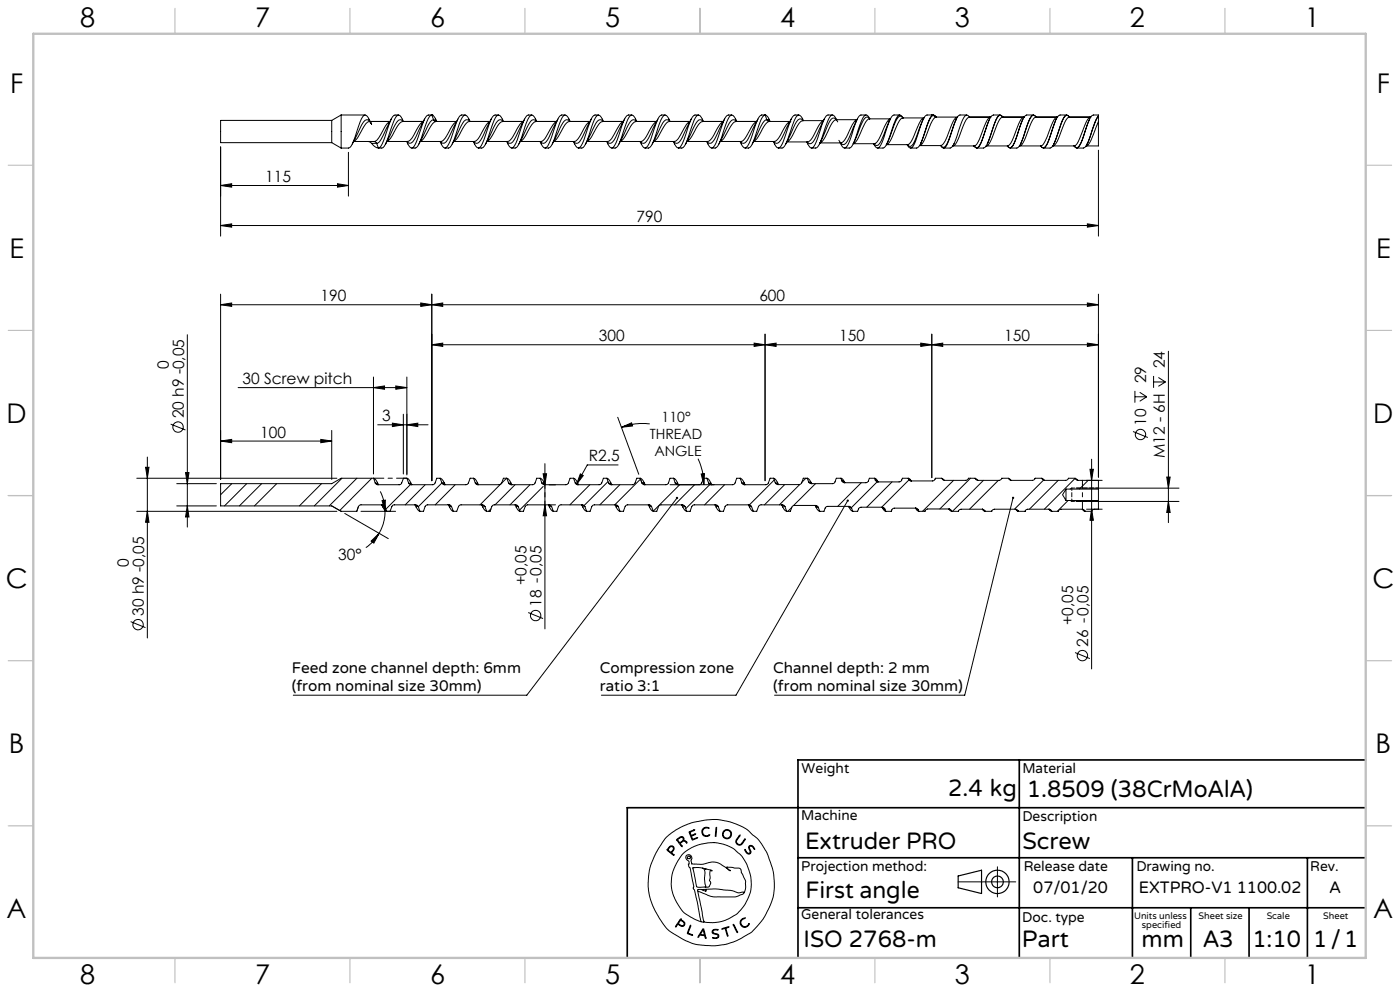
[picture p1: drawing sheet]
<svg xmlns="http://www.w3.org/2000/svg" width="420mm" height="297mm" viewBox="0 0 420 297" stroke-linecap="round" stroke-linejoin="round" font-family="sans-serif">
<g fill="none" stroke="#000" stroke-width=".3">
<path d="M99.5 36.1v6.7M99.5 36.1h-33.3v6.7h33.3M102.3 34.5v9.9M102.3 34.5h7.2M102.3 34.5l-2.8 1.6M110.8 36.4h6.2zM111.1 36.4a3.3 3.3 0 0 0-1.5-1.9 2.51 2.51 0 0 0-1.5 2 31 31 0 0 1-3.1 7.7l-2.7 .2M111.1 36.6l.3 .5M111.2 36.7l-1.1-.8a3.8 3.8 0 0 0-2.1 2.6l-2.3 4.6M111.3 36.9l.2 .3-.3-.7a1.7 1.7 0 0 0-1.9 1.2l-1.1 1.9a5.1 5.1 0 0 1-2.1 2.8h6.1M116.9 36.5a8.1 8.1 0 0 0-2.8 4.1 2.61 2.61 0 0 1-1.9 1.8M117.4 35.7l-2 3.9a5.6 5.6 0 0 1-2.4 3.4"/>
<path d="M119.6 34.5h-1.1a2.48 2.48 0 0 0-1.5 2 31 31 0 0 1-3.1 7.7l-.4 .2M120.9 36.4a1.01 1.01 0 0 0-1.4-.3l-1 1.4-2.8 5.6M121 36.4l-.3-.7a1.21 1.21 0 0 0-1.5-1.1 16.4 16.4 0 0 0-2.7 6.5l-.4 1.1a3 3 0 0 1-1.6 2.2h-1M127 36.4h-6.2a7.5 7.5 0 0 0-3.1 4.2 3.3 3.3 0 0 1-1.6 1.8h6.1a2.71 2.71 0 0 0 1.9-1.8l1-2a3.7 3.7 0 0 1 1.9-2.1M127.4 35.7l-2 3.9a6.5 6.5 0 0 1-2.1 3.3h-.5l-.7-.5M129.5 34.5h.1M129.5 34.5h-1a2.48 2.48 0 0 0-1.5 2 32.7 32.7 0 0 1-3.1 7.7l-.4 .2-.6-.4-.9-1.6M129.5 34.5a2.67 2.67 0 0 0-1.4 2 29.2 29.2 0 0 1-3.2 7.7l-1.4 .2M129.5 34.5a3.1 3.1 0 0 1 1.6 1.9M129.5 34.5l.6 1.4M130.1 35.9a3.8 3.8 0 0 0-2.1 2.6l-2.3 4.6M130.1 35.9l.1 .3 .6 .2"/>
<path d="M130.1 35.9l.9 .5M130.8 36.4a3.4 3.4 0 0 0-2 2.2l-.6 1a5.6 5.6 0 0 1-2.2 2.8h6.2a2.77 2.77 0 0 0 1.9-1.8l1-2a3.7 3.7 0 0 1 1.8-2.1M130.8 36.4h6.2M137.4 35.7l-2 3.9a7.2 7.2 0 0 1-2.1 3.3h-.5l-.7-.5M139.6 34.5h-1.1a3 3 0 0 0-1.6 2.2 24.3 24.3 0 0 1-3.1 7.6 1.21 1.21 0 0 1-1.4-1.2l-.4-.7M140.8 36.4h6.2M140.8 36.4a4.7 4.7 0 0 0-2.5 3l-1.2 2.2-1 .8M140.9 36.4a1.02 1.02 0 0 0-1.7-.1l-3.5 6.8M141 36.4a3.2 3.2 0 0 0-1.4-1.9 3.4 3.4 0 0 0-1.7 2.4l-1.7 5a3.5 3.5 0 0 1-1.7 2.5h-1M146.9 36.5a11.1 11.1 0 0 0-3 4.4 2.43 2.43 0 0 1-1.7 1.5h-6.1M147.4 35.7l-.8 1.5a22.2 22.2 0 0 1-3.2 5.7 1.02 1.02 0 0 1-1.3-.5M149.5 34.5a1.79 1.79 0 0 0-2.3 1.4 40.5 40.5 0 0 1-3.3 8.3l-.4 .2a3 3 0 0 1-1.5-2"/>
<path d="M150.8 36.4a4.5 4.5 0 0 0-2.5 3l-1.2 2.2-1 .8M150.8 36.4h6.2M151 36.4a1.04 1.04 0 0 0-1.8-.1l-.8 1.3-2.7 5.5M151.1 36.4a3.1 3.1 0 0 0-1.6-1.9 3.2 3.2 0 0 0-1.6 2.4l-1.3 3.8a5.8 5.8 0 0 1-2.1 3.7h-1M156.9 36.5a6.7 6.7 0 0 0-2.6 3.7l-.4 .7a2.48 2.48 0 0 1-1.7 1.5h-6.1M157.4 35.7l-2.7 5.5a1.97 1.97 0 0 1-2.1 1.7l-.5-.5M159.6 34.5h-1.1a3.5 3.5 0 0 0-1.7 2.4l-1.2 3.8a5.8 5.8 0 0 1-2.1 3.7 3.1 3.1 0 0 1-1.5-2M160.8 36.4h6.2M160.8 36.4a4.7 4.7 0 0 0-2.5 3l-1.2 2.2-1 .8h6.1a4.4 4.4 0 0 0 2.5-3l1.3-2.1 .9-.8M160.9 36.4a1.02 1.02 0 0 0-1.7-.1l-3.5 6.8M161 36.4a3.2 3.2 0 0 0-1.4-1.9 3.4 3.4 0 0 0-1.7 2.4l-1.7 5a3.5 3.5 0 0 1-1.6 2.5h-1.1M167.4 35.7l-2.7 5.5a2.02 2.02 0 0 1-2.1 1.7l-.5-.5"/>
<path d="M169.5 34.5a1.79 1.79 0 0 0-2.2 1.4 40.5 40.5 0 0 1-3.4 8.3l-.4 .2a3 3 0 0 1-1.5-2M170.8 36.4a4.5 4.5 0 0 0-2.5 3l-1.2 2.2-1 .8M170.9 36.4h6.1M171 36.4a1.04 1.04 0 0 0-1.8-.1l-.8 1.3-2.7 5.5M171.1 36.4a3.1 3.1 0 0 0-1.6-1.9 3.2 3.2 0 0 0-1.6 2.4l-1.3 3.8a5.8 5.8 0 0 1-2.1 3.7h-1M176.6 37.2l-1.9 4a1.97 1.97 0 0 1-2.1 1.7l-.5-.5M176.9 36.5a6.7 6.7 0 0 0-2.6 3.7l-.4 .7a2.47 2.47 0 0 1-1.7 1.5h-6.1M177.4 35.7l-.8 1.5M179.5 34.5a1.74 1.74 0 0 0-2.2 1.4l-1.7 4.8a5.8 5.8 0 0 1-2.1 3.7 3.1 3.1 0 0 1-1.5-2M180.8 36.4h6.2M180.8 36.4a4.7 4.7 0 0 0-2.5 3l-1.2 2.2-1 .8h6.1a4.4 4.4 0 0 0 2.5-3l1.2-2.1 1-.8M180.9 36.4a1.02 1.02 0 0 0-1.7-.1l-3.5 6.8"/>
<path d="M181 36.4a3.1 3.1 0 0 0-1.5-1.9 3.5 3.5 0 0 0-1.6 2.4l-1.7 5a3.5 3.5 0 0 1-1.6 2.5h-1.1M187.4 35.7l-2.7 5.5a2.02 2.02 0 0 1-2.1 1.7l-.5-.5M189.5 34.5a1.79 1.79 0 0 0-2.2 1.4l-2.1 6a3.5 3.5 0 0 1-1.7 2.5 3 3 0 0 1-1.5-2M190.7 35.7l.4 .7M190.7 35.7l-.7-1.1-.5-.1a3.2 3.2 0 0 0-1.6 2.4l-1.3 3.8a5.8 5.8 0 0 1-2.1 3.7h-1M190.8 36.4a4.5 4.5 0 0 0-2.5 3l-1.2 2.2-1 .8h6.1a4.5 4.5 0 0 0 2.5-3l1.3-2.1 .9-.8M190.9 36.4h6.1M191 36.4a1.04 1.04 0 0 0-1.8-.1l-.8 1.3-2.7 5.5M197.3 35.7l-2.6 5.5a2.02 2.02 0 0 1-2.1 1.7l-.5-.5M199.5 34.5a1.74 1.74 0 0 0-2.2 1.4l-1.7 4.8a5.8 5.8 0 0 1-2.1 3.7 3.3 3.3 0 0 1-1.5-2M200.8 36.4a4.8 4.8 0 0 0-2.5 3l-1.2 2.2-1.1 .8h6.2a4.4 4.4 0 0 0 2.5-3l1.3-2.1 .9-.8M200.8 36.4h6.2"/>
<path d="M200.9 36.4a1.02 1.02 0 0 0-1.7-.1l-3.5 6.8M201 36.4a3.1 3.1 0 0 0-1.5-1.9 3.5 3.5 0 0 0-1.6 2.4l-1.7 5a3.5 3.5 0 0 1-1.6 2.5h-1.1M207.4 35.7l-2.7 5.5a2.03 2.03 0 0 1-2.1 1.7l-.5-.5M209.5 34.5h-1a3.5 3.5 0 0 0-1.7 2.4l-1.6 5a3.5 3.5 0 0 1-1.7 2.5 3 3 0 0 1-1.5-2M210.7 35.7l.4 .7M210.7 35.7l-.7-1.1-.5-.1a3.2 3.2 0 0 0-1.6 2.4l-1.3 3.8a5.8 5.8 0 0 1-2.1 3.7h-1M210.8 36.4a4.5 4.5 0 0 0-2.4 3l-1.3 2.2-1 .8M210.9 36.4h6.1M210.9 36.4a.99 .99 0 0 0-1.7-.1l-.8 1.3-2.7 5.5M216.9 36.5a6.7 6.7 0 0 0-2.6 3.7l-.4 .7a2.48 2.48 0 0 1-1.7 1.5h-6.1M217.3 35.7l-2.6 5.5a2.02 2.02 0 0 1-2.1 1.7l-.5-.5M219.5 34.5a1.79 1.79 0 0 0-2.3 1.4l-1.6 4.8a5.8 5.8 0 0 1-2.1 3.7l-.4-.2-.8-1.1"/>
<path d="M220.8 36.4a4.8 4.8 0 0 0-2.5 3l-1.2 2.2-1.1 .8h6.2a4.6 4.6 0 0 0 2.5-3l1.3-2.1 .9-.8M220.8 36.4h6.2M220.9 36.4a1.02 1.02 0 0 0-1.7-.1l-3.5 6.8M221.1 36.4a3.1 3.1 0 0 0-1.6-1.9 3.5 3.5 0 0 0-1.6 2.4l-1.7 5a3.5 3.5 0 0 1-1.6 2.5h-1.1M227.4 35.7l-2.8 5.5a1.97 1.97 0 0 1-2 1.7l-.5-.5M229.5 34.5a3.4 3.4 0 0 0-1.6 2.4l-1.7 5a3.2 3.2 0 0 1-1.7 2.5h-1M229.6 34.5l.7 .4 .8 1.5M229.6 34.5h-1.1a3.5 3.5 0 0 0-1.7 2.4l-1.6 5a3.5 3.5 0 0 1-1.7 2.5 3 3 0 0 1-1.5-2M229.6 34.5l.4 1.4M230 35.9l.8 .5M230 35.9l1 .5M230 35.9a5.4 5.4 0 0 0-2.5 3.5l-1.1 2.3"/>
<path d="M230.8 36.4a4.7 4.7 0 0 0-2.4 3l-1.3 2.2-1 .8M230.8 36.4h6.2M236.6 37.2a23.7 23.7 0 0 1-3.2 5.7 .95 .95 0 0 1-1.3-.5M236.9 36.5a6.7 6.7 0 0 0-2.6 3.7l-.4 .7a2.43 2.43 0 0 1-1.7 1.5h-6.1M237 36.5h.1M237.3 35.7l-.7 1.5M239.6 34.5h-1.1a3.2 3.2 0 0 0-1.6 2.4l-1.3 3.8a5.8 5.8 0 0 1-2.1 3.7 3 3 0 0 1-1.5-2M240.9 36.1l-.4-.4-.5-.1a4.6 4.6 0 0 0-2.1 2.8l-2.1 4.7M241 36.2a2.03 2.03 0 0 0-1.6-1.7 19.3 19.3 0 0 0-2.9 6.7l-.8 2.1-.6 .8-.5 .2M246.7 37l-1.3 2.6a8.2 8.2 0 0 1-1.9 3.4l-.5 .1-.8-.6M247 36.2a9.2 9.2 0 0 0-2.9 4.4 2.99 2.99 0 0 1-1.8 1.9h-6.3M247.1 36.2h-6.2a1.96 1.96 0 0 0-1.6 1.5l-1 1.9a5.2 5.2 0 0 1-2.2 2.9"/>
<path d="M247.3 35.7l-.7 1.2M249.7 34.5h-1.5a10.1 10.1 0 0 0-2.2 4.9 10.9 10.9 0 0 1-2.3 4.9 1.84 1.84 0 0 1-1.7-1.8M250.9 35.9l.4 .6M250.9 35.9h6.2M250.9 35.9a2.07 2.07 0 0 0-1.6 1.5l-1.3 2.8a4.6 4.6 0 0 1-2 2.6M250.9 35.9l-.6-.5a1.99 1.99 0 0 0-1.8 1.7l-2.6 6M250.9 35.7l-.1-.2a1.09 1.09 0 0 0-1.5-.9 28.5 28.5 0 0 0-3.1 7.7l-.8 1.7-.7 .3M250.9 35.7l.1 .2M256.7 36.7l-1.6 3.6a6.3 6.3 0 0 1-1.8 3l-.5 .1-.6-.6M257.1 35.9a5.5 5.5 0 0 0-2.3 3.4l-.4 .9a4.1 4.1 0 0 1-2.2 2.6M257.2 35.7l-.5 1M259.8 34.5h-1.6a7.6 7.6 0 0 0-2.2 4.4 13.8 13.8 0 0 1-2.2 5.3l-.3 .1a2.02 2.02 0 0 1-1.4-1.5"/>
<path d="M260.8 35.6h6.3M260.8 35.6a2.95 2.95 0 0 0-1.8 2.4l-1.4 3a3.1 3.1 0 0 1-1.6 2M260.8 35.6h.1M260.9 35.6l-.8-.5a2.42 2.42 0 0 0-1.5 1.8l-2.6 6.2M260.9 35.6l-.2-.4a.87 .87 0 0 0-.7-.7 .87 .87 0 0 0-1 .6l-1.7 4.3a10.8 10.8 0 0 1-2.2 4.9l-1.7 .1M267.1 35.7l-2.3 5.5a3.4 3.4 0 0 1-1.8 2.4l-.8-.5M267.1 35.7l-.6 .3-.8 1.2-1.7 3.8a2.91 2.91 0 0 1-1.8 2.1M269.9 34.5h-1.9a10 10 0 0 0-2.3 4.9 10.9 10.9 0 0 1-2.2 4.9 1.43 1.43 0 0 1-1.4-1.2M270.9 35.3h6.3M270.9 35.4l-.6-.5a1.72 1.72 0 0 0-1.6 1.4l-2.6 6.8M270.9 35.4a3.6 3.6 0 0 0-2 2.7l-1.4 3.2a2.8 2.8 0 0 1-1.6 2M270.9 35.3v.1"/>
<path d="M270.9 35.3l-.2-.2a.87 .87 0 0 0-.9-.6 .87 .87 0 0 0-.8 .7l-1.4 3.7a15.9 15.9 0 0 1-2.3 5.3l-.4 .1M277.2 35.4a3.6 3.6 0 0 0-2 2.7l-1.3 3.2a2.74 2.74 0 0 1-1.7 2l.6 .5a1.57 1.57 0 0 0 1.5-1.4l2.7-6.7M279.5 34.7a25.5 25.5 0 0 0-2.8 7.1l-.8 1.8-.6 .7-2.1 .1M279.5 34.5v.2M280 34.5h.1M280 34.5l-.5 .2M280 34.5h-1.9a7.2 7.2 0 0 0-2.3 4.4 14.4 14.4 0 0 1-2.2 5.3 1.03 1.03 0 0 1-1.5-.8M280.1 34.5l.7 .6M280.1 34.5a6.7 6.7 0 0 0-2.4 4.4l-1.5 4.2M280.8 35.1h6.4a2.66 2.66 0 0 0-1.6 1.9l-1.1 3a7.6 7.6 0 0 1-2 3.5l-.3 .1M280.8 35.1a6 6 0 0 0-2.3 3.9l-.4 1a7.6 7.6 0 0 1-1.9 3.5l-.3 .1M286.9 35.7l-2.4 6.6a2.21 2.21 0 0 1-1.6 1.9l-.7-.6"/>
<path d="M290 34.5h-2l-.7 .5-3.3 8.6a.86 .86 0 0 1-.7 .7 .86 .86 0 0 1-.9-.3l-.2-.4M290.8 35.1h6.4l-.3 .1M290.8 35.1a2.15 2.15 0 0 0-1.4 1.6 31.2 31.2 0 0 1-3.1 6.9l-.5 .1h6.4M290.9 35.1l-.9-.6a3.5 3.5 0 0 0-1.6 2.4l-1.7 5a3.5 3.5 0 0 1-1.7 2.5h-1.9M296.7 36.1l-.1 .2a36.4 36.4 0 0 1-3.1 7.8l-.4 .2-.4-.1-.5-.5M296.9 35.7l-.1 .1M296.9 35.2h.2M296.9 35.2l-1.1 1.5a31.2 31.2 0 0 1-3.1 6.9l-.5 .1M300 34.5h-2a3.2 3.2 0 0 0-1.6 2.4l-1.3 3.8a5.8 5.8 0 0 1-2.1 3.7l-.7-.6M300.8 35.1h6.4l-.3 .1M300.8 35.1a1.57 1.57 0 0 0-1.2 1.3l-2 4.9a3.6 3.6 0 0 1-1.8 2.4h6.4M300.8 35.1l-.8-.6a3.2 3.2 0 0 0-1.6 2.4l-1.3 3.8a5.8 5.8 0 0 1-2.1 3.7h-2"/>
<path d="M300.8 35.1l-.8-.6a8 8 0 0 0-2.4 4.7l-1.3 3.7M306.8 35.9l-2 5.6a5 5 0 0 1-1.6 2.7l-.3 .1-.6-.6M306.9 35.7l-.1 .1M306.9 35.2a15.3 15.3 0 0 0-2.9 6.1 3.4 3.4 0 0 1-1.8 2.4M306.9 35.2h.2M310 34.5h-2a3.5 3.5 0 0 0-1.6 2.4l-1.7 5a3.5 3.5 0 0 1-1.7 2.5l-.8-.7M310.8 35.1h6.4l-.3 .1M310.8 35.1a2.2 2.2 0 0 0-1.4 1.7 25.3 25.3 0 0 1-3.2 6.8l-.4 .1h6.4M310.8 35.1l-.7-.6a2.35 2.35 0 0 0-1.5 2l-2.3 6.3M310.9 35.1l-.9-.6a3.5 3.5 0 0 0-1.6 2.4l-1.7 5a3.5 3.5 0 0 1-1.7 2.5h-2M316.7 36.1l-2.1 6a2.93 2.93 0 0 1-1.6 2.2l-.8-.6M316.9 35.7v.1"/>
<path d="M316.9 35.2h.2M316.9 35.2l-1.2 1.6a23.8 23.8 0 0 1-3.1 6.8l-.4 .1M320 34.5h-2a3.2 3.2 0 0 0-1.6 2.4l-1.3 3.8a5.8 5.8 0 0 1-2.1 3.7l-.8-.7M320.8 35.1l-.5-.5h-.4a9.4 9.4 0 0 0-2.3 4.8l-1.4 3.7M320.9 35.1h6.3l-.3 .1a18.4 18.4 0 0 0-3 6.2 3 3 0 0 1-1.7 2.3M320.9 35.1a1.8 1.8 0 0 0-1.4 1.4l-1.9 4.9a3.4 3.4 0 0 1-1.8 2.3h6.4M320.9 35.1l-.9-.6a3.4 3.4 0 0 0-1.7 2.4l-1.6 5a3.2 3.2 0 0 1-1.7 2.5h-2M326.7 36l-2 5.7a4.3 4.3 0 0 1-1.6 2.6l-.3-.1-.6-.5M326.9 35.7l-.1 .1M326.9 35.2h.2M329.5 36.5v7.2h-3.7M329.5 34.7l-1.1 2.2-1.7 5a3.4 3.4 0 0 1-1.7 2.5h-2"/>
<path d="M329.5 34.7v.1M329.5 34.7v-.2h-1.5a3.5 3.5 0 0 0-1.6 2.4l-1.7 5a3.5 3.5 0 0 1-1.7 2.5l-.6-.4M329.5 34.8v1.7M329.5 34.8l-1 1.9-2.3 6.3M329.5 36.5l-.2 .5a22.6 22.6 0 0 1-3.2 6.7h-.2M66.2 55.6l3.3-.5v1zM66.2 44v26.8M66.2 55.6h38.3M99.5 42.8l2.8 1.6M101.2 55.1l3.3 .5-3.3 .5zM104.5 45.6v13.2M110.5 42.4l1 .6"/>
<path d="M111.5 43l.8 .8 1.2 .6M111.5 43h1.5M112.2 42.4l.8 .6M113 43l.5 1.4M212 42.4l.4 .7M226.5 41.7l-.8 1.4M233.5 44.4h1.1M243.5 44.4h1.2M246 42.8h6.2M251.7 42l.5 .8M256 43.1h6.2M262.2 43.1h.1"/>
<path d="M263.3 44.4h1.6M265.9 43.4h6.3M272.2 43.4h.1M282.2 43.6h-6.3M286.2 43v.1M292.2 43.7h.1M296.2 43v.1M302.2 43.7h.1M306.2 43v.1M306.3 43l-.2 .2M312.2 43.7h.1M322.2 43.7h.1"/>
<path d="M326.2 43v.1M326.2 43l-.2 .4M329.5 45v25.8M66.2 67.6l3.3-.5v1zM66.2 67.6h263.3M326.2 67.1l3.3 .5-3.3 .5zM66.2 91.3l3.3-.5v1zM66.2 88.2v55.5M66.2 91.3h263.3M126.2 90.8l3.3 .5-3.3 .5zM129.5 91.3l3.3-.5v1zM129.5 88.2v55.9"/>
<path d="M326.2 90.8l3.3 .5-3.3 .5zM329.5 88.2v54.8M56.2 100.3v57.7M71.4 116.2h50.7M112 116.2l3.4-.5v1zM112 113v29.1M118.7 115.7l3.4 .5-3.4 .5zM122.1 113v29.3M129.5 103.3l3.3-.5v1zM129.5 103.3h200M226.2 102.8l3.3 .5-3.3 .5zM229.5 103.3l3.3-.5v1z"/>
<path d="M229.5 100.2v43.9M276.2 102.8l3.3 .5-3.3 .5zM279.5 103.3l3.3-.5v1zM279.5 100.2v43M326.2 102.8l3.3 .5-3.3 .5zM340.5 117.2v3.5M340.5 118.9h3.5M341.9 117.6l2.1 1.3M344 118.9l-2.1 1.4M346.1 112.7v3.5M346.1 114.5h3.5M347.5 113.1l2.1 1.4"/>
<path d="M349.6 114.5l-2.1 1.3M350.5 105.3v51.3M44.2 137v54.2M51.2 127.1l4.4 1.8M66.2 132.2l3.3-.5v1zM66.2 132.2h33.3M96.2 131.7l3.3 .5-3.3 .5zM99.5 129v14.7M113.3 127.3h15.1M117.7 126.8l3.3 .5-3.3 .5zM121 124.1v18M122.1 127.3l3.2-.5v1z"/>
<path d="M163.5 139v49.5M185.3 125.1l6.3 17M185.4 139.3h-9.2l-3.2 5.9M186.4 128.1l3.1-1.4 .3 1zM194.9 127h-4.3l-4.2 1.1M209.4 137.5l1.4 4.1 .3 3.7M327.5 137.6v62.9M339.9 129.3l4.4 1.8M41 153.2h60.1M41 143.3h60.1M43.7 140h1l-.5 3.3zM44.2 153.2l.5 3.3h-1z"/>
<path d="M53 151.6h11.9M53 145h11.9M55.7 141.6h1l-.5 3.4zM56.2 151.6l.5 3.3h-1zM69.5 145l-3.3 3.3M74 145l-6.7 6.6M78.5 145l-6.7 6.6M83 145l-6.7 6.6M96.4 145l-6.6 6.6M102.6 143.3l-8.3 8.3M103.4 153.9l13.1 7.5M107.1 143.3l-8.3 8.3"/>
<path d="M107.5 151.8l-.5 1.4M107.5 151.8l.6-.5h6.6l.5 .2 .3 .3M108.3 153.2h10.4M111.5 143.3l-9.6 9.7M112.1 143.3l.6 .5 .9 1.5M112.1 143.3l.5 1.4M112.1 143.3h-9.8l-2.8 1.7h-33.3v6.6h33.3l2.8 1.6h4.7M112.6 144.7l.9 .6M113.7 159.8l-1.5 2.2-2.5 2.1M114.1 147.3l1 2.9 .4 3M114.5 151.3l.4 .7M114.6 150l1-.1-.1 3.3z"/>
<path d="M114.6 151.3l.9 .5M115.5 151.8l.5 1.4-.5-.2-.6-1M115.5 153.2l-.5 3.7-1.3 2.9M122.1 143.3a3.2 3.2 0 0 1 1.4 2M122.1 143.3l.5 1.4M122.1 143.3h-1.1l-.2 .8a1.27 1.27 0 0 1-.9 1.2h-6.6l-.7-.6M122.6 144.7l.8 .6M123.1 145.2l-7.4 7.4M124.4 151.2l.3 .1M124.5 151.3l.3 .7M124.6 151.3l.9 .5M124.7 151.3h-6.6a2.39 2.39 0 0 0-1.1 1.9"/>
<path d="M124.7 151.3l.8 .5M124.8 152l.8 1.1 .4 .1M125.5 151.8l.5 1.4M127.6 145.3l-6 6M132 143.3h-1l-.2 .8a1.27 1.27 0 0 1-.9 1.2h-6.5l-.6-.2-.2-.4M132 143.3l.6 1.4M132 143.3a3.1 3.1 0 0 1 1.6 2M132.6 144.7l-7.1 7.2M132.6 144.7l.9 .6M134.4 151.2l.3 .1M134.5 151.3l.4 .7M134.6 151.3l.9 .5"/>
<path d="M134.7 151.3h-6.6a2.28 2.28 0 0 0-1.1 1.9h-1M134.7 151.3l.5 .2 .3 .3M134.9 152l.5 .9 .6 .3M135.5 151.8l.5 1.4M136.6 145.3l-6 6M142.1 143.3h-1.1l-.6 1.6-.4 .3-6.8 .1-.6-.6M142.1 143.3l.5 1.4M142.1 143.3a3.2 3.2 0 0 1 1.4 2M142.6 144.7l.8 .6M144.5 151.3l.4 .7M144.6 151.3l.9 .5M144.9 152l.7 1.1 .4 .1"/>
<path d="M145.5 151.8l.5 1.4M145.5 151.8l-.6-.5h-6.9l-.4 .4-.6 1.5h-1M147.3 152.5l-.8 .7M152 143.3l-8 8M152 143.3h-1l-.5 1.6-.5 .3-6.8 .1-.6-.6M152 143.3l.6 1.4M152 143.3a3.1 3.1 0 0 1 1.6 2M152.6 144.7l.9 .6M154.5 145.3l-6 6M154.5 151.3l.4 .7M154.6 151.3l.9 .5M154.9 152l.7 1.1 .4 .1"/>
<path d="M155.5 151.8l-.6-.5h-6.9l-.4 .4-.6 1.5h-1M155.5 151.8l.5 1.4M159 145.3l-6 6M162.1 143.3l.5 1.4M162.1 143.3a3.2 3.2 0 0 1 1.4 2M162.1 143.3h-1.1l-.6 1.6-.4 .3-6.8 .1-.6-.6M162.6 144.7l.8 .6M162.9 142h1.1l-.5 3.3zM162.9 145.8l-7 7.1M163.5 151.3l.5 3.3h-1.1zM164.5 151.3l.4 .7M164.6 151.3l.9 .5"/>
<path d="M164.7 151.3h-6.7l-.4 .4-.6 1.5h-1M164.7 151.3l.4 .1 .4 .4M164.7 145.3h2M164.7 151.3h2M164.9 152l.7 1.1 .4 .1M165.5 151.8l.5 1.4M172 143.3h-1l-.5 1.4-.5 .5-6.8 .1-.6-.6M172 143.3l.6 1.4M172 143.3l.5 .2 .7 1.1M172.6 144.7l.9 .6M173.2 144.6l.4 .7M174.1 142l.9 .5-2 2.7z"/>
<path d="M174.5 151.3l.4 .7M174.6 151.3l.9 .5M174.8 152l.8 1.1 .4 .1M175.5 151.8l-.6-.5h-6.9l-.4 .4-.6 1.5h-1M175.5 151.8l.5 1.4M177 145.3l-6 6M182.1 143.3h-1.1l-.6 1.6-.4 .3-6.8 .1-.6-.6M182.1 143.3l.5 1.4M182.1 143.3a3.2 3.2 0 0 1 1.5 2M182.4 144.3l-7.2 7.2M182.6 144.7l.8 .6M184.5 151.3l.4 .7"/>
<path d="M184.6 151.3l.9 .5M184.9 152l.7 1.1 .4 .1M185.5 151.8l.5 1.4M185.5 151.8l-.6-.5h-6.9l-.5 .5-.5 1.4h-1M185.9 145.3l-5.9 6M192.1 143.3l.5 1.4M192.1 143.3h-1.1l-.5 1.4-.5 .5-6.8 .1-.6-.6M192.1 143.3a3.1 3.1 0 0 1 1.5 2M192.2 143.6l-7.8 7.7M192.6 144.7l.8 .6M194.5 151.3l.4 .7M194.6 151.3l.9 .5"/>
<path d="M194.8 152l.8 1.1 .4 .1M195.5 151.8l.5 1.4M195.5 151.8l-.6-.5h-6.9l-.4 .4-.6 1.5h-1M201 145.3h13.3M202.1 143.3l.5 1.4M202.1 143.3a3.2 3.2 0 0 1 1.5 2M202.1 143.3h-1.1l-.6 1.6-.4 .3-6.8 .1-.6-.6M202.6 144.7l.8 .6M203.1 149.2l-45.1 59.1h-70M203.9 145.3l-7.9 7.9M204.5 151.3l.4 .7M204.6 151.3l.9 .5"/>
<path d="M204.9 152l.7 1.1 .4 .1M205.5 151.8l.5 1.4M205.5 151.8l-.6-.5h-6.9l-.5 .5-.5 1.4h-1M208.4 145.3l-6 6M210.4 142.1l.9-.1-.2 3.3zM212.1 143.3h-1.1l-.6 1.6-.4 .3-6.8 .1-.6-.6M212.1 143.3l.5 1.4M212.1 143.3a3.4 3.4 0 0 1 1.5 2M212.6 144.7l.8 .6M213 145.2l-7.3 7.3M214.5 151.3l.3 .7M214.6 151.3l.9 .5"/>
<path d="M214.8 152l.8 1.1 .4 .1M215.5 151.8l.5 1.4M215.5 151.8l-.7-.5h-6.8l-.4 .4-.6 1.5h-1M217.4 145.3l-6 6M222.1 143.3a3.2 3.2 0 0 1 1.5 2M222.1 143.3h-1.1l-.5 1.6-.5 .3-6.8 .1-.6-.6M222.1 143.3l.5 1.4M222.6 144.7l.8 .6M224.5 151.3l.4 .7M224.6 151.3l.9 .5M224.9 152l.7 1.1 .4 .1M225.5 151.8l.5 1.4"/>
<path d="M225.5 151.8l-.6-.5h-6.8l-.5 .4-.6 1.5h-1M232.1 143.3l.5 1.4M232.1 143.3l.4 .2 .8 1.1M232.1 143.3h-1.1l-.6 1.6-.4 .3-6.8 .1-.6-.6M232.3 143.9l-7.5 7.4M232.6 144.7l.9 .5M233.2 144.5l.4 .7M234.5 151.3l.3 .7M234.6 151.3l.9 .5M234.8 152l.8 1.1 .4 .1M235.4 145.2l-6.1 6.1M235.5 151.8l.5 1.4"/>
<path d="M235.5 151.8l-.7-.5h-6.8l-.4 .4-.6 1.5h-1M237.5 152.1l-1.1 1.1M239.9 145.2l-6.1 6.1M241.8 143.3l-1.2 1.2M242.2 143.3h-1.2l-.5 1.5-.8 .4h-6.3l-.8-.5M242.2 143.3l.4 1.1M242.2 143.3l.6 .4 .5 .9M242.6 144.4l.8 .6M243.3 144.6l.2 .4M244.5 151.5l.6 1.1 .8 .6M244.7 145l-6.6 6.5M244.7 151.5h-6.6l-.5 .4-.5 1.3h-1.1"/>
<path d="M244.7 151.5l.8 .5M245.5 152l.4 1.2M252.3 143.3h-1.4l-.5 1.3-.7 .4h-6.4l-.4-.2-.3-.4M252.3 143.3l.3 .8M252.3 143.3l.5 .3 .7 1.1M252.6 144.1l.8 .6M254.3 150l-33.5 58.3h-40.4M254.6 151.8l.6 1 .6 .4M254.7 151.8l.8 .5M254.7 151.8h-6.7l-.4 .3-.4 1.1h-1.3M254.7 151.8l.4 .1 .4 .4M255.5 152.3l.3 .9"/>
<path d="M258.4 144.7l-7.1 7.1M262.4 143.3h-1.6l-.3 1-.7 .4h-6.6l-.6-.6M262.4 143.3l.6 .5 .4 .6-.8-.5M262.4 143.3l.2 .6M263.2 144.4l-7.8 7.7M264.6 152l.6 1 .5 .2M264.7 152l.8 .6M265.5 152.6l-.8-.6h-6.4l-.7 .4-.3 .8h-1.5M265.5 152.6l.2 .6M267.6 144.4l-7.6 7.6M272.5 143.3h-1.8l-.4 .9-.6 .2h-6.4l-.7-.5M272.5 143.3l.5 .3 .4 .5"/>
<path d="M272.5 143.3l.1 .3M272.6 143.6l.3 .4 .5 .1M272.6 143.6l.8 .6M272.7 143.8l-8.2 8.2M274.6 152.3l1 .9M274.7 152.3l.8 .5M275.5 152.8l-.7-.5h-6.5l-.5 .2-.4 .7h-1.7M275.5 152.8l.1 .4M282.6 143.4l-2-.1-.4 .7-.5 .1h-6.3M282.6 143.4l.7 .6M282.6 143.4l.8 .6M284.7 152.5l.8 .6"/>
<path d="M284.7 152.5h-6.4l-.7 .4-.1 .3h-1.9M284.7 152.5l.8 .7M284.8 152.6l.7 .5M285.5 153.1v.1M286.1 144l-9.3 9.2M291.1 143.3l-9.2 9.2M292.6 143.4l.8 .6h6.3l.5-.2 .3-.5 2.1 .1M292.6 143.4l-2.1-.1-.2 .5-.6 .2h-6.3M292.6 143.4l.7 .6M294.7 152.6l.8 .6M295 144l-9.2 9.2M295.5 153.2l-.8-.6h-6.4l-.5 .2-.3 .4h-2"/>
<path d="M295.5 153.2h.1M299.5 144l-8.6 8.6M302.6 143.4l.7 .6M302.6 143.4l.8 .6h6.3l.6-.2 .3-.5 2 .1M303.9 149.2l-14.5 59.1h-57M304.7 152.6h-6.4l-.5 .2-.3 .4h-2M304.7 152.6l.8 .6M304.8 152.7l.7 .5M305.5 153.2h.1M312.6 143.4l.7 .6M312.6 143.4l.8 .6M313.1 143.9l-8.8 8.7"/>
<path d="M314.7 152.6l.8 .6M315.5 153.2l-.8-.6h-6.4l-.5 .2-.3 .4h-2M315.5 153.2h.1M317.5 144l-8.7 8.6M319.8 146.6l-1 1.7 1 1.7M319.8 146.6v3.4M319.8 146.6h9.7M319.8 150h9.7M320.4 150l-3.2 3.2M322.5 143.4l-9.2 9.2M322.6 143.4l-2.1-.1-.2 .5-.6 .2h-6.3M322.6 143.4l.8 .6"/>
<path d="M322.8 146.3h30.9M322.8 150.3h30.9M323.4 144h6.1v2.6M324.7 152.6l.8 .6M325.5 153.2l-.8-.6h-6.4l-.5 .2-.3 .4h-2M325.5 153.2h.1M326 152.6h4.7M326 144h4.7M326.2 144.2l-2.4 2.4M327 140.6h1l-.5 3.4zM327.5 152.6l.5 3.3h-1zM328.3 152.6l-.5 .2-.3 .4h-2"/>
<path d="M329.5 146.6v3.4M329.5 150v2.6M350 143h1l-.5 3.3zM350.5 150.3l.5 3.3h-1zM111.3 162.2l2.4-2.4-1.6 3zM39.2 186.3l4.4 1.8M158.5 183.6l4.4 1.8M322.5 195.6l4.5 1.8M199.8 251l2.8-2.2 2.3-1.2 2.6-1 4.4-.9 3.3-.1 3.8 .7 3.6 1.5 1.5 .8 3.1 2.7 1.3 1.6 1.9 3.4 1.6 4.8 .3 3.5-.1 3-.8 3-2 4.1-2 2.6a17.8 17.8 0 0 1-6.5 4.6l-3 1.1-4.4 .5-4.9-.5-3.7-1.5a17.3 17.3 0 0 1-4.7-3.1l-2.5-3.4-1.8-3.3-1.1-3.4-.3-2.5 .1-3.1 .6-3.4 1.6-3.6zM200.8 253.8l.6-.3 .5 .1 .3 .5-.1 .7a.7 .7 0 0 0-.3 1l.4 .4-.1 .2-1.4-1.2a.46 .46 0 0 1-.5-.2 .46 .46 0 0 1 0-.5zM200.9 254l.4-.3 .6 .2 .1 .5-.3 .5a.58 .58 0 0 1-.6 .5 .58 .58 0 0 1-.5-.5l-.2-.4zM203 251.6l1.4-.9 .6 .2 .2 .6a.38 .38 0 0 0 0 .4 .38 .38 0 0 0 .4 .1l.5 .4v.3l-.6-.5h-.7a.65 .65 0 0 0-.7 .6 .65 .65 0 0 0 .5 .7l-.1 .2z"/>
<path d="M203.3 251.6l.9-.6h.5l.3 .6-.6 .6a.49 .49 0 0 1-.6 .3 .49 .49 0 0 1-.3-.5zM206.7 249.3l1.7-.6-.9 .5a.5 .5 0 0 0-.5 .4 .5 .5 0 0 0 .3 .6l.2 .1 1.1-.4a.37 .37 0 0 1-.1 .4 .37 .37 0 0 1-.4 0l-.2 .1a.51 .51 0 0 0-.5 .4 .51 .51 0 0 0 .4 .6l1.5-.3-1.6 .7zM210.9 248.4l.8-.5 1 .2-1.5 .3-.4 .5v.5l.3 .7 .4 .3 1.4-.2-.1 .2-1.1 .3-.8-.4-.4-1zM214 252.5h.1M214 252.5l3 .5 2.5 1 3.1 2.6 1.4 2.3 .9 2.6 .4 2 .1 2.5-.4 1.8-1.4 3.1-2.7 3.1-2.4 1.4-2 .8-2.8 .3-2.5-.2M214 252.5l-1.7 .1-3.1 .7-1.8 .8-2.1 1.4-2.3 3.2-1.1 2.4-.4 1.7-.1 2.4 .2 1.8 .8 2.2 1.6 2.9 1.6 1.8 2.6 1.5 2.1 .9M214.9 248l-.1 2.6h-.2zM221.8 250.4l.2-.1-1.1 1.8 .3 .7 .6 .3a3.1 3.1 0 0 0 1.7-1.7v.3l-1.1 1.5-.5 .1-.6-.2-.5-.4-.1-.6zM223.4 254.6l.8 .9 .5 .3 .3-.3-.4-1.5 .2-.5 .3-.1 .6 .1 .7 .9-.1 .2-.7-1h-.6l-.2 .5 .5 1.4-.5 .5-.9-.4zM299.2 259.8v9M204 275.6l1.1 .5 .4 .5-.1 .6-.4 .4-.8-.1a.67 .67 0 0 0-.8-.4 .67 .67 0 0 0-.5 .6h-.3zM204.2 275.5h.1"/>
<path d="M204.2 275.8l1 .9-.3 .7h-.5a.65 .65 0 0 1-.7-.9zM207 277.4h.3l-.7 1.7a.5 .5 0 0 0 0 .7 .5 .5 0 0 0 .6 .1l.6 .4-1.6-.6zM207.8 260.1h2.5l2.8 .6 .5 .4a.32 .32 0 0 0-.5-.2 .32 .32 0 0 0-.1 .4v2l-.2 .6 .4 .5v.3l-.4 1-.4 .2h-2.7a.84 .84 0 0 1-.8-.3 .84 .84 0 0 1-.1-.8zM207.9 260h.1M209.3 267l1.9 9.3M209.3 267l3.6 1.5 1.5 .3h6.1l2.2-.8 .5-.4M210.3 276.3h.9M210.4 266.6h-1.1v.4M210.6 260.1a2.03 2.03 0 0 1 .8 2.7l.1 2.1a.5 .5 0 0 1 .1 .9h-.1M210.8 278.5l.3-.1 .3 .9 .4 1.9-.2-.1a.79 .79 0 0 0-1-.8 .82 .82 0 0 0-1 .6l-.2-.1 .2-.3zM210.9 278.8l.4 1.1-.1 .3h-.3a.45 .45 0 0 1-.7-.3 .45 .45 0 0 1 .3-.6zM210.9 278.8h.1"/>
<path d="M211.5 260.5h.1M211.8 266.5l3.6-.1 3.8 .4 2.2 .8 1.3-.2a.29 .29 0 0 1 .3-.1 .29 .29 0 0 1 .2 .3M211.8 266.5v.6l-1.4-.5M211.8 266.5l-1.4 .1M213.8 278.8l.6-.3 1 .1-1.1 .2-.3 .1-.1 .5 .3 .3 1.2 .3 .3 .4-.2 .5-.7 .4-1.1-.2 1.4-.1 .3-.4-.2-.5-1.3-.3-.3-.3zM216.5 278.3l2.2-.5-.9 .4 .5 2.4-.8-2.3-.8 .2zM220 277.1l1.3 2.2-.1 .2zM222.4 275.6l.4-.3 .8-.1-.9 .4-.4 .6v.7l.4 .6 .5 .2 .7-.1 .9-.8-.2 .5-.9 .6-1-.2-.7-1 .1-.6zM223.2 267.6l.5-1.3v-2.2l-1.3-2.6-.1-.9-.6-.4-3.3-.3a.24 .24 0 0 0-.3 0 .24 .24 0 0 0 .1 .3l.9 .8-3.2-2.2-1.4-.4h-1.1l-2.8 .6-3-.1-.3-1 .3-.6-.2-.7-.5-.4-.9 .1-.3 .7 1 1.3 .1 .6-.3 .2 .2 .7 .3 .3 1.1 5.3-.1 .9a2.25 2.25 0 0 1 .7 1.9l1.6 8.1M287.4 264.3h17.3"/>
<circle cx="53.4" cy="128" r="1.56"/>
<circle cx="342.1" cy="130.2" r="1.56"/>
<circle cx="41.4" cy="187.2" r="1.55"/>
<circle cx="160.7" cy="184.5" r="1.55"/>
<circle cx="324.7" cy="196.5" r="1.55"/>
<circle cx="206.7" cy="257" r=".44"/>
<circle cx="218.1" cy="250" r="1.16"/>
<circle cx="218.1" cy="250" r="1.39"/>
</g>
<g fill="none" stroke="#000" stroke-width=".35">
<path d="M287.4 262.5l7.1-1.7v7l-7.1-1.7z"/>
<circle cx="299.2" cy="264.3" r="3.5"/>
<circle cx="299.2" cy="264.3" r="1.75"/>
</g>
<path d="M324.7 152.6v-8.7" fill="none" stroke="#000" stroke-width=".3" stroke-dasharray="30.5 1.3 1.3 1.3" stroke-dashoffset="28.1"/>
<path d="M163.5 145.3v6" fill="none" stroke="#000" stroke-width=".3" stroke-dasharray="30.5 1.3 1.3 1.3" stroke-dashoffset="29.4"/>
<path d="M112.1 143.3h10" fill="none" stroke="#000" stroke-width=".3" stroke-dasharray="30.5 1.3 1.3 1.3" stroke-dashoffset="27.4"/>
<path d="M305.8 227.7v59.2M409.7 227.7h-170.3v59.2M239.4 257.1h170.3M339.7 257.1v29.9M392.2 257.1v29.8M409.7 242.1h-221.5v45M239.4 272.1h170.3M357.2 272.1v14.8M374.7 272.1v14.8" fill="none" stroke="#000" stroke-width=".5"/>
<g fill="none" stroke="#c0c0c0" stroke-width=".35">
<path d="M52.5 2.5v7.5M105 2.5v7.5M157.5 2.5v7.5M210 2.5v7.5M262.5 2.5v7.5M315 2.5v7.5M367.5 2.5v7.5M2.5 49.5h7.5M410 49.5h7.5M2.5 99h7.5M410 99h7.5M2.5 148.5h7.5"/>
<path d="M410 148.5h7.5M2.5 198h7.5M410 198h7.5M2.5 247.5h7.5M410 247.5h7.5M52.5 287v7.5M105 287v7.5M157.5 287v7.5M210 287v7.5M262.5 287v7.5M315 287v7.5M367.5 287v7.5"/>
</g>
<path d="M10 10.1h399.7v277h-399.7z" fill="none" stroke="#c0c0c0" stroke-width=".7"/>
<path d="M321.5 146.3v4" fill="none" stroke="#000" stroke-width=".3" stroke-dasharray="1.3 .6" stroke-dashoffset=".5"/>
<path d="M329.5 150.3h-8M329.5 146.3h-8" fill="none" stroke="#000" stroke-width=".3" stroke-dasharray="1.3 .6" stroke-dashoffset=".4"/>
<path d="M321.5 146.3l-.5 .3M321.5 150.3l-.5-.3" fill="none" stroke="#000" stroke-width=".3" stroke-dasharray="1.3 .6"/>
<g fill="#000">
<path d="M174.1 142l.9 .5-2 2.7z"/>
<path d="M66.2 91.3l3.3-.5v1zM126.2 90.8l3.3 .5-3.3 .5zM129.5 103.3l3.3-.5v1zM226.2 102.8l3.3 .5-3.3 .5zM66.2 67.6l3.3-.5v1zM326.2 67.1l3.3 .5-3.3 .5z"/>
<path d="M326.2 90.8l3.3 .5-3.3 .5zM129.5 91.3l3.3-.5v1z"/>
<path d="M112 116.2l3.4-.5v1zM118.7 115.7l3.4 .5-3.4 .5zM111.3 162.2l2.4-2.4-1.6 3zM114.6 150l1-.1-.1 3.3z"/>
<path d="M279.5 103.3l3.3-.5v1zM326.2 102.8l3.3 .5-3.3 .5z"/>
<path d="M276.2 102.8l3.3 .5-3.3 .5zM229.5 103.3l3.3-.5v1z"/>
<path d="M96.2 131.7l3.3 .5-3.3 .5zM66.2 132.2l3.3-.5v1zM122.1 127.3l3.2-.5v1zM117.7 126.8l3.3 .5-3.3 .5zM101.2 55.1l3.3 .5-3.3 .5zM66.2 55.6l3.3-.5v1z"/>
<path d="M43.7 140h1l-.5 3.3zM44.2 153.2l.5 3.3h-1zM350 143h1l-.5 3.3zM350.5 150.3l.5 3.3h-1z"/>
<path d="M56.2 151.6l.5 3.3h-1zM55.7 141.6h1l-.5 3.4z"/>
<path d="M162.9 142h1.1l-.5 3.3zM163.5 151.3l.5 3.3h-1.1z"/>
<path d="M210.4 142.1l.9-.1-.2 3.3zM186.4 128.1l3.1-1.4 .3 1z"/>
<path d="M254.1 149.8a.34 .34 0 0 0 0 .5 .34 .34 0 0 0 .5-.1 .34 .34 0 0 0-.1-.4l-.2 .2 .2-.2zM202.9 148.9a.35 .35 0 0 0-.1 .5 .35 .35 0 0 0 .5 .1 .35 .35 0 0 0 0-.5l-.2 .2 .2-.2zM303.7 149a.34 .34 0 0 0 0 .5 .34 .34 0 0 0 .5-.2 .34 .34 0 0 0-.2-.4l-.1 .3 .1-.3z"/>
<path d="M327.5 152.6l.5 3.3h-1zM327 140.6h1l-.5 3.4z"/>
</g>
<g font-size="8.1">
<text x="24" y="8">8</text>
<text x="76.5" y="8">7</text>
<text x="129" y="8">6</text>
<text x="181.5" y="8">5</text>
<text x="234" y="8">4</text>
<text x="286.5" y="8">3</text>
<text x="339" y="8">2</text>
<text x="391.5" y="8">1</text>
<text x="3" y="27.7">F</text>
<text x="413" y="27.7">F</text>
<text x="2.8" y="77.2">E</text>
<text x="412.8" y="77.2">E</text>
<text x="2" y="126.7">D</text>
<text x="412" y="126.7">D</text>
<text x="1.7" y="176.2">C</text>
<text x="411.7" y="176.2">C</text>
<text x="2.7" y="225.7">B</text>
<text x="412.7" y="225.7">B</text>
<text x="2" y="275.2">A</text>
<text x="412" y="275.2">A</text>
<text x="24" y="295">8</text>
<text x="76.5" y="295">7</text>
<text x="129" y="295">6</text>
<text x="181.5" y="295">5</text>
<text x="234" y="295">4</text>
<text x="286.5" y="295">3</text>
<text x="339" y="295">2</text>
<text x="391.5" y="295">1</text>
</g>
<g font-size="7.1">
<text x="284.4" y="238.5">2.4 kg</text>
<text x="308" y="239">1.8509 (38CrMoAlA)</text>
<text x="241.5" y="254.4">Extruder PRO</text>
<text x="306.7" y="254.4">Screw</text>
<text x="241.6" y="269.2">First angle</text>
<text x="241.1" y="283.7">ISO 2768-m</text>
<text x="306.6" y="283.9">Part</text>
<text x="342.5" y="283.9">mm</text>
<text x="360.9" y="283.8">A3</text>
<text x="375.7" y="283.9">1:10</text>
<text x="393.9" y="283.9">1/1</text>
</g>
<g font-size="4.9">
<text x="310" y="267.6">07/01/20</text>
<text x="341.7" y="267.6">EXTPRO-V1 1100.02</text>
<text x="398.8" y="267.6">A</text>
</g>
<g font-size="4.7">
<text x="79.6" y="54.6">115</text>
<text x="191" y="66.6">790</text>
<text x="96.2" y="90.3">190</text>
<text x="227.8" y="90.3">600</text>
<text x="179.6" y="102.3">300</text>
<text x="251.8" y="102.3">150</text>
<text x="301.3" y="102.3">150</text>
<text x="50.7" y="110.7" transform="rotate(-90 50.7 110.7)">0</text>
<text x="349.5" y="110.4" transform="rotate(-90 349.5 110.4)">24</text>
<text x="72.8" y="115.1">30 Screw pitch</text>
<text x="343.9" y="114.9" transform="rotate(-90 343.9 114.9)">29</text>
<text x="55.1" y="125.4" transform="rotate(-90 55.1 125.4)">20 h9 -0,05</text>
<text x="78.1" y="131.2">100</text>
<text x="114.6" y="126.3">3</text>
<text x="343.9" y="127.6" transform="rotate(-90 343.9 127.6)">10</text>
<text x="349.5" y="137.4" transform="rotate(-90 349.5 137.4)">M12 - 6H</text>
<text x="176.7" y="138.3">R2.5</text>
<text x="101.4" y="167.9">30°</text>
<text x="38.7" y="169.9" transform="rotate(-90 38.7 169.9)">0</text>
<text x="157.9" y="175.4" transform="rotate(-90 157.9 175.4)">+0,05</text>
<text x="43.1" y="184.6" transform="rotate(-90 43.1 184.6)">30 h9 -0,05</text>
<text x="162.4" y="181.9" transform="rotate(-90 162.4 181.9)">18 -0,05</text>
<text x="322" y="187.4" transform="rotate(-90 322 187.4)">+0,05</text>
<text x="326.4" y="193.9" transform="rotate(-90 326.4 193.9)">26 -0,05</text>
</g>
<g font-size="4.6">
<text x="87.5" y="201.6">Feed zone channel depth: 6mm</text>
<text x="179.9" y="201.6">Compression zone</text>
<text x="232" y="201.6">Channel depth: 2 mm</text>
<text x="87.5" y="207.2">(from nominal size 30mm)</text>
<text x="179.9" y="207.2">ratio 3:1</text>
<text x="232" y="207.2">(from nominal size 30mm)</text>
</g>
<g font-size="4.2">
<text x="194.9" y="131.5">THREAD</text>
<text x="198.5" y="126.4">110°</text>
<text x="196.3" y="136.5">ANGLE</text>
<text x="240.5" y="231.7">Weight</text>
<text x="306.7" y="231.7">Material</text>
<text x="240.4" y="245.9">Machine</text>
<text x="306.7" y="246.1">Description</text>
<text x="240.4" y="261.1">Projection method:</text>
<text x="307.1" y="261">Release date</text>
<text x="340.9" y="261">Drawing no.</text>
<text x="393.1" y="261">Rev.</text>
<text x="240.4" y="275.6">General tolerances</text>
<text x="306.7" y="276.3">Doc. type</text>
</g>
<g font-size="2.8">
<text x="340.2" y="275.3">Units unless</text>
<text x="359.6" y="275.3">Sheet size</text>
<text x="380" y="275.3">Scale</text>
<text x="396.9" y="275.3">Sheet</text>
<text x="342.6" y="278.2">specified</text>
</g>
</svg>
